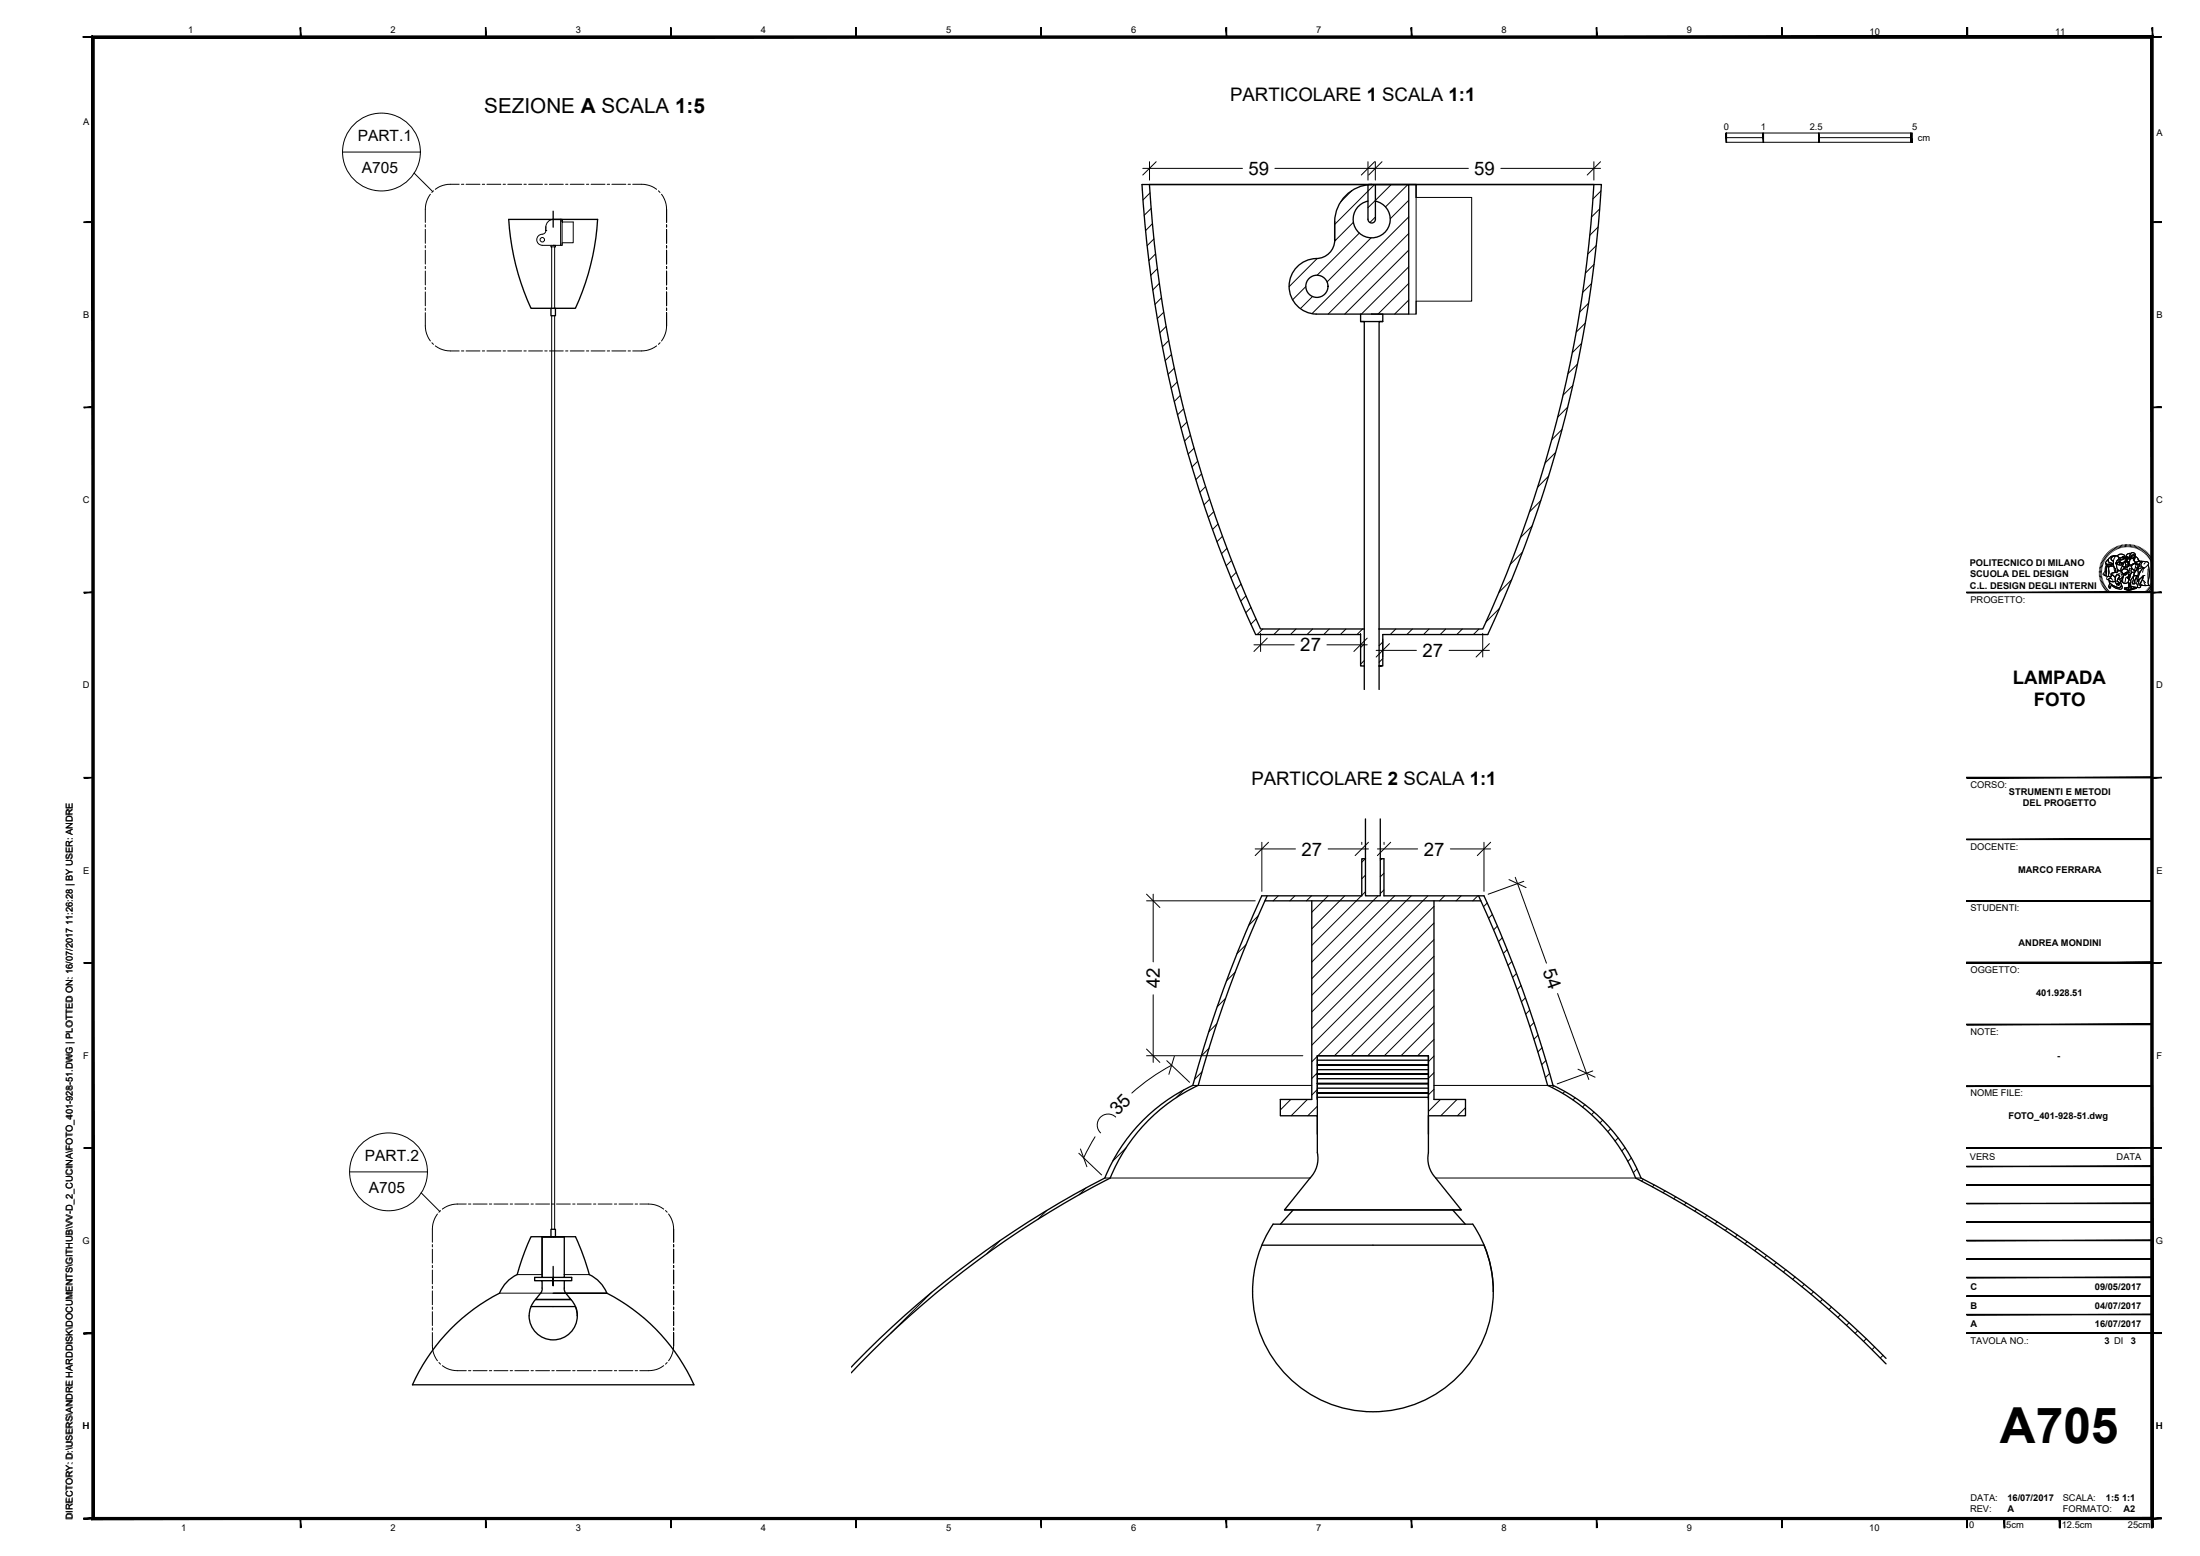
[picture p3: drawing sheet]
<svg xmlns="http://www.w3.org/2000/svg" width="594mm" height="420mm" viewBox="0 0 594 420" stroke-linecap="round" stroke-linejoin="round" font-family="sans-serif">
<!-- layer: Layer1 -->
<g fill="none" stroke="#000" stroke-width=".27">
<path d="M149.4 59.2a2.28 2.28 0 0 0-2 3.1M151.4 59.2v7.1h-2M382.4 49.8v35h-2M382.4 53.3h15v28h-15v3.5M146.4 66.3h3M147.4 62.3h.1M147.4 62.2a1.2 1.2 0 0 1-1.5 1.1 1.49 1.49 0 0 0-.9 1.7 1.49 1.49 0 0 0 1.4 1.2M148.8 66.3v.4h1.2v-.4h-.6M148.8 66.7h.2v16.5M150 66.7h-.2v16.5M151.4 66.3h.4v-7.1v.7h3v5.7h-3v.7M149 85.3v246.6"/>
<path d="M149.8 85.3v246.6M322.1 293.1h32.1M387.2 293.1h32.2M298.3 318.1h55.5M387.7 318.1h55.4M134.9 349.2h29h-14.5M139.7 344.2h6.7M152.4 344.2h6.7"/>
<circle cx="146.4" cy="64.7" r=".6"/>
</g>
<!-- layer: IF-FURN -->
<g fill="none" stroke="#000" stroke-width=".36">
<path d="M137.4 59.2h24a67.4 67.4 0 0 1-6 24h-12a66.8 66.8 0 0 1-6-24zM149.2 59.2h2.6M149.4 57v4.3M369.4 54.3a5 5 0 0 0-3.2 7.7 5 5 0 0 0 8.4 0 5 5 0 0 0-3.2-7.7M370.4 49.8h10v35h-10M370.4 49.8h-60a335.6 335.6 0 0 0 30 120h28M370.4 49.8h60a334.9 334.9 0 0 1-30 120h-28M370.4 49.8h-1v9.4a1.01 1.01 0 0 0 1 1 1.01 1.01 0 0 0 1-1v-9.4M370.4 49.8a10.2 10.2 0 0 0-10 10v5a5 5 0 0 1-5 5 7.5 7.5 0 0 0-7.3 7.5 7.5 7.5 0 0 0 7.3 7.5h15M380.4 49.8h2v3.5M148.8 83.2v2.1h1.2v-2.1M367.4 84.8v2h6v-2h-3"/>
<path d="M367.4 86.8h1v83M373.4 86.8h-1v83M368.4 179.8h-1v-8.5h-28.3a334.8 334.8 0 0 1-30.7-121.5h124a334.8 334.8 0 0 1-30.7 121.5h-28.3v8.5h-1h.5M368.4 169.8v16.4M372.4 169.8v16.4M368.7 231.9h-1v10h-27a335.3 335.3 0 0 0-18.6 51.2M368.7 231.9v10h4v-10h1v10h27a332.4 332.4 0 0 1 18.7 51.2M368.7 221.1v10.8M372.7 221.1v10.8M341.6 243.2h58.3M342.2 241.9a335.3 335.3 0 0 0-18.6 51.2M354.2 243.2v53.7h-8.5v4.4h10v10"/>
<path d="M387.2 243.2v53.7h8.5v4.4h-10v10a7.7 7.7 0 0 0 2 6.8l6.9 8.6h-47.7M399.3 241.9a332.4 332.4 0 0 1 18.6 51.2M322.1 293.1a47.2 47.2 0 0 0-23.8 25 259.1 259.1 0 0 0-68.4 51M323.6 293.1a47.2 47.2 0 0 0-23.8 25 259.4 259.4 0 0 0-69.9 52.6M355.7 290.1h30zM355.7 285.1h30v11.2h-30zM355.7 287.6h30M355.7 295.1h30M355.7 293.8h30M355.7 291.3h30M355.7 288.8h30M355.7 286.3h30"/>
<path d="M385.7 295.1h-30h30M385.7 292.6h-30h30M385.7 290.1h-30h30M385.7 287.6h-30h30M417.9 293.1a47.2 47.2 0 0 1 23.8 25 259.4 259.4 0 0 1 67.6 50.2M419.4 293.1a47.2 47.2 0 0 1 23.7 25 259 259 0 0 1 66.2 48.7M355.7 306.3v-21.2h30v21.2M355.7 311.3a7.6 7.6 0 0 1-1.9 6.8l-6.9 8.6h47.7M146.4 333.9v11h6v-11M148.8 333.9v-2h1.2v2h-3.6v10.3M152.4 333.9h-6h6M155.4 333.9l2.1 5.1 1.6 5.2a9.5 9.5 0 0 1 4.8 5 51.6 51.6 0 0 1 23.5 24.7h-76a51.9 51.9 0 0 1 23.5-24.7 9.4 9.4 0 0 1 4.8-5l1.2-4.2 2.5-6.1h12"/>
<path d="M340.7 336.2h60M343.8 330.6h53.9M343.8 330.5a32.5 32.5 0 0 0 17.4 49.3 32.5 32.5 0 0 0 42-31.1M349.2 326.7l-3.4 3.9M392.3 326.7l3.4 3.9M397.7 330.5a32.5 32.5 0 0 1 5.5 18.2M400.7 336.2a32.5 32.5 0 0 1 2.5 12.5M142.9 355.3a6.5 6.5 0 0 0 6.5 6.5 6.5 6.5 0 0 0 6.5-6.5M143.4 352.8h12l.5 2.5M146.4 344.4v.5h-2v.9h2v2.7l-1.8 2.4h9.6l.8 1.1 .6 1.3 .3 2M146.4 345.8h6M149.4 342v5.2v-2.3"/>
<path d="M152.4 344.9h2v.9h-2v2.7l1.8 2.4h-9.6l-.8 1.1-.6 1.3-.3 2"/>
<circle cx="355.6" cy="77.3" r="3"/>
</g>
<!-- layer: IF-DETL -->
<g fill="none" stroke="#000" stroke-width=".27">
<path d="M310.5 52.1l-1.8 1.9M310.9 56.3l-1.9 1.8M365 51.5l-2.9 3M371.2 49.8l-10.8 10.8M371.4 58.6l-1.5 1.5M375.7 49.8l-6.3 6.3M380.2 49.8l-6.1 6.1M380.4 54.1l-5 5M380.4 58.6l-26.1 26.1M432 56.4l-2.2 2.2M432.3 51.5l-2.2 2.2M311.2 60.4l-1.8 1.9"/>
<path d="M311.6 64.5l-1.8 1.8M312 68.6l-1.8 1.8M312.5 72.6l-1.8 1.7M313.1 76.5l-1.8 1.8M352.6 77.4l-3.6 3.6M355.7 69.8l-7.6 7.6M365.5 60l-5.1 5.1M367.1 62.9l-11.4 11.4M370.2 64.2l-11.8 11.9M380.4 63.1l-21.8 21.7M380.4 67.5l-17.3 17.3M380.4 72.1l-12.8 12.7"/>
<path d="M380.4 76.5l-8.3 8.3M429.8 76.6l-2.4 2.3M430.4 71.4l-2.3 2.3M431 66.3l-2.2 2.3M431.5 61.3l-2.2 2.2M313.6 80.4l-1.7 1.8M314.2 84.3l-1.7 1.7M314.9 88.1l-1.7 1.8M315.6 91.9l-1.7 1.7M316.3 95.7l-1.7 1.7M317.1 99.4l-1.7 1.7M354.4 80.1l-3.3 3.3"/>
<path d="M380.4 81l-3.8 3.8M426 98.3l-2.6 2.6M427.1 92.7l-2.5 2.5M428.1 87.2l-2.5 2.5M429 81.9l-2.4 2.4M317.9 103.1l-1.6 1.7M318.7 106.8l-1.6 1.6M319.6 110.4l-1.6 1.6M320.5 114l-1.6 1.6M321.5 117.5l-1.6 1.6M421.8 116l-2.8 2.8M423.3 109.9l-2.7 2.7"/>
<path d="M424.7 104.1l-2.6 2.6M322.4 121l-1.6 1.6M323.4 124.5l-1.5 1.6M324.5 128l-1.6 1.5M325.5 131.4l-1.5 1.5M326.6 134.8l-1.5 1.5M327.8 138.2l-1.5 1.5M416.1 135.2l-3.1 3M418.2 128.6l-3 2.9M420.1 122.2l-2.9 2.8M328.9 141.5l-1.5 1.5M330.1 144.8l-1.5 1.5"/>
<path d="M331.3 148.1l-1.5 1.4M332.6 151.3l-1.5 1.5M333.8 154.5l-1.4 1.5M335.1 157.7l-1.4 1.5M408.2 156.5l-3.5 3.5M411.1 149.1l-3.3 3.3M413.7 142l-3.1 3.2M336.4 160.9l-1.4 1.4M337.8 164l-1.4 1.5M339.2 167.2l-1.4 1.4M341 169.8l-1.5 1.5M345.5 169.8l-1.5 1.5"/>
<path d="M350 169.8l-1.5 1.5M354.5 169.8l-1.5 1.5M358.9 169.8l-1.4 1.5M363.5 169.8l-1.6 1.5M367.9 169.8l-1.5 1.5M368.4 173.9l-1 1M368.4 178.4l-1 .9M372.4 169.8v.1M373.4 173.4l-1 .9M373.4 177.8l-1 1M376.9 169.8l-1.5 1.5M381.4 169.8l-1.5 1.5"/>
<path d="M385.9 169.8l-1.5 1.5M390.4 169.8l-1.5 1.5M394.9 169.8l-1.5 1.5M399.4 169.8l-1.5 1.5M404.9 164.3l-3.6 3.6M368.7 231.9l-1 .9M368.7 236.3l-1 1M373.1 231.9l-.4 .4M373.7 235.8l-1 1M336.5 255.1l-2.5 2.4M339.7 247.3l-2.5 2.6M345.2 241.9l-1.4 1.3"/>
<path d="M349.7 241.9l-1.4 1.3M354.2 241.9l-1.4 1.3M358.6 241.9l-4.4 4.4M363.1 241.9l-8.9 8.9M367.6 241.9l-13.4 13.4M368.7 240.8l-1 1M372.1 241.9l-17.9 17.9M373.7 240.3l-1 1M376.6 241.9l-22.4 22.4M381.1 241.9l-26.9 26.9M385.6 241.9l-31.4 31.4M387.2 258.2l-26.8 26.9"/>
<path d="M387.2 244.8l-33 32.9M387.2 249.2l-33 33M387.2 253.7l-31.3 31.4M390.1 241.9l-1.4 1.3M394.6 241.9l-1.4 1.3M399.1 241.9l-1.4 1.3M401.6 243.8l-1 1M403 246.9l-1 1M404.3 250.1l-1 1M405.7 253.2l-1.1 1.1M407 256.4l-1 1.1M408.3 259.6l-1.1 1.1"/>
<path d="M328.6 276.5l-2.2 2.1M330.9 269.6l-2.2 2.3M333.5 262.5l-2.3 2.4M387.2 262.7l-22.4 22.4M387.2 271.7l-13.4 13.4M387.2 276.2l-8.9 8.9M387.2 267.2l-17.9 17.9M409.5 262.9l-1 1M410.7 266.1l-1 1.1M411.9 269.4l-1.1 1.1M413.1 272.8l-1.1 1.1M414.2 276.1l-1.1 1.1"/>
<path d="M415.3 279.5l-1.1 1.1M319.7 294.3l-2.1 2.1M324.6 289.4l-2.1 2.1M326.5 283.1l-2.1 2.1M348.6 296.9l-2.9 2.8M353 296.9l-4.3 4.4M355.7 289.7l-1.5 1.5M355.7 294.2l-1.5 1.5M355.7 285.2l-1.5 1.5M355.7 298.7l-2.6 2.6M387.2 280.7l-4.4 4.4M387.2 285.2l-1.5 1.5"/>
<path d="M387.2 289.6l-1.5 1.5M387.2 294.1l-1.5 1.5M389 296.9l-3.3 3.2M393.4 296.9l-4.3 4.4M395.7 299.1l-2.1 2.2M416.4 282.9l-1.1 1.1M417.4 286.4l-1.1 1.1M418.5 289.8l-1.2 1.2M419.6 293.2l-.5 .5M422.6 294.7l-.6 .6M425.3 296.4l-.5 .6M428 298.3l-.7 .6"/>
<path d="M304.1 309.9l-3.6 3.6M430.4 300.3l-.6 .7M432.8 302.5l-.8 .7M434.9 304.8l-.8 .8M437 307.3l-.9 .8M438.8 309.9l-.9 .9M440.5 312.7l-.9 .9M442 315.7l-1 1M443.8 318.4l-.5 .5M446.7 320l-.5 .5M270 335l-3.5 3.5M282.7 326.8l-2.4 2.4"/>
<path d="M293.2 320.8l-1.8 1.8M449.6 321.5l-.5 .6M452.5 323.2l-.5 .5M455.4 324.8l-.6 .6M458.2 326.5l-.6 .5M460.9 328.2l-.5 .5M463.7 329.9l-.6 .6M466.4 331.7l-.5 .6M469.1 333.5l-.5 .6M471.8 335.3l-.6 .6M474.5 337.1l-.6 .6M477.1 339l-.6 .6"/>
<path d="M251.6 348.9l-11.1 11.1M479.7 340.9l-.7 .6M482.2 342.8l-.6 .7M484.7 344.8l-.6 .7M487.2 346.8l-.6 .7M489.7 348.8l-.6 .7M492.1 350.9l-.6 .6M494.6 352.9l-.7 .7M497 355l-.7 .7M499.3 357.2l-.7 .7M501.6 359.3l-.6 .7M229.9 370.6v.1"/>
<path d="M504 361.5l-.8 .7M506.2 363.7l-.7 .7M508.5 366l-.8 .7"/>
</g>
<!-- layer: IF-FURN -->
<circle cx="360.4" cy="64.8" r=".18" fill="#000"/>
<!-- layer: G-ANNO-LOGO -->
<g fill="none" stroke="#000" stroke-width=".27">
<path d="M566.8 154.3h.7M566.8 154.6h.7M566.9 153.9l.7 .1M566.9 153.6l.7 .1M567 153.2l.6 .2M567.1 152.9l.6 .1M567.1 152.5l.7 .2M567.2 152.2l.7 .2M567.4 151.8l.6 .3M567.5 151.5l.6 .3M567.5 155h-.7M567.5 155.3h-.6"/>
<path d="M567.6 155.6l-.7 .1M567.6 155.9l-.6 .2M567.7 151.2l.6 .3M567.7 156.3l-.7 .1M567.8 156.6l-.7 .1M567.8 150.9l.6 .3M567.9 156.9l-.7 .2M568 157.2l-.6 .2M568 150.6l.6 .3M568.1 157.5l-.6 .3M568.2 150.3l.6 .4M568.3 157.8l-.7 .3"/>
<path d="M568.4 158.1l-.6 .3M568.4 150l.6 .4M568.6 158.3l-.6 .4M568.7 149.7l.5 .5M568.7 152.3h.8a.75 .75 0 0 0 1.2-.1v.2a.33 .33 0 0 1 0 .4 .33 .33 0 0 1-.5 .1l-1.4-.2zM568.7 152.3l.1 .4M568.7 158.6l-.5 .4M568.9 149.4l.5 .5M568.9 152.8l-.6 2.3a.22 .22 0 0 0-.1 .3 .22 .22 0 0 0 .4 .1M568.9 158.9l-.5 .4M569 151.3l.4-.3-.1 .6 .2 .2 1.1 .4a.67 .67 0 0 1-1.1 .1 .61 .61 0 0 1-.9-.4zM569.2 152.8l.4 .1-.2 .6v2.1l-.3 .1-.5-.3 .2-.6 .1-1.5z"/>
<path d="M569.2 149.2l.4 .5M569.2 159.1l-.6 .5M569.2 152.8l-.3 .5-.1 1.6-.2 .6 .7 .2M569.3 151l-.5 .6a.42 .42 0 0 0-.2 .5 .42 .42 0 0 0 .5 .3l.4-.1a.72 .72 0 0 0 1.1-.1h.1M569.4 159.4l-.5 .4M569.4 148.9l.4 .6M569.4 156.4l.2 .4 .4 .2 1.2-.1M569.5 150.8l.6-.6 1.3-.1a.98 .98 0 0 0-1.3 1l.6 .3-.1 .9-1.2-.6zM569.6 156.8l.9 .3a.62 .62 0 0 1 1 .4l.1 .4 .2-.2 .2 .4-.1-.6 .3 .4-.1-.4 .4 .1-.8-.6 .3-.8 .4 .2 .5 1.5a.76 .76 0 0 1-1.1 .7l-1.7-.8-.5-.5zM569.6 156.8v.5l.7 .6 2 1M569.6 159.6l-.5 .5M569.6 152.9h.6a.88 .88 0 0 1 1 .7l.1 .9-.5 .2a.45 .45 0 0 0-.6 .1 .45 .45 0 0 0 .1 .6l-.2 .1a.39 .39 0 0 1-.3 .3 .39 .39 0 0 1-.4-.3v-2z"/>
<path d="M569.6 152.9l-.2 .6v2.1M569.7 148.7l.4 .5M569.7 157.4l.8 .7 1.2 .5a.81 .81 0 0 0 1.1-.5l.3 .2a.66 .66 0 0 1-.3 .8 .66 .66 0 0 1-.8-.1l-1.3-.6a.48 .48 0 0 0-.5-.3 .48 .48 0 0 0-.4 .4l.2 .1-.1 .2h-.3a.86 .86 0 0 1 0-1.2zM569.7 157.4l-.1 .3a.76 .76 0 0 0 0 1.1h.3l-.1-.5a.97 .97 0 0 1 1.3 .4l.6 .2a.85 .85 0 0 0 1.4-.1l-.2-.8M569.8 159.8l-.4 .5M569.9 155.9l-.3-.2a.44 .44 0 0 0-.7 .2 .44 .44 0 0 0 .3 .6l.5-.4 .4 .1 .5 .5M570 148.5l.4 .5M570 155.6l.5-.3a1.12 1.12 0 0 1 .6 1.7l-.8 .1a.72 .72 0 0 1-.9-.8l.6-.2zM570.1 154.9l1.2-.4 .3 .1 .2-.4 .5-.1 .7 .3 .4 .7a1.12 1.12 0 0 1-1.4 1.1l.1-.3a.33 .33 0 0 0 .3-.4 .33 .33 0 0 0-.4-.3h-.3l-.5 .7-.7-.6a.29 .29 0 0 1-.4 0 .29 .29 0 0 1 0-.4zM570.3 150.5l.4-.3a.82 .82 0 0 1 1.3 .2 .82 .82 0 0 1-.4 1.2 .91 .91 0 0 0 0 1.2 1 1 0 0 0 .7 1.3l-.5 .1-.2 .4-.3-.2 .1-.4-.7-1.5v-1.1a.54 .54 0 0 1-.6-.3 .54 .54 0 0 1 .2-.6zM570.3 148.3l.3 .6M570.4 155.2l.8 .7"/>
<path d="M570.5 155.3a.6 .6 0 0 0-.5 .8M570.5 148.1l.4 .6M570.7 152.8h-1.5a.58 .58 0 0 0-.6 .2 .58 .58 0 0 0-.1 .6l-.1 .6-.5 .8 .3 .3M570.9 147.9l.3 .6M570.9 153.2l.2 1.4M571.1 150.4l-.4 1.1 .1 1.4 .4 .7 .1 .8 .2 .2h.2l.2-.5h.4l-.1-.1a1 1 0 0 1-.7-1.4 1.23 1.23 0 0 1 .5-1.6 .75 .75 0 0 0-.1-.7 .75 .75 0 0 0-.8-.2l-1 .1-.7 .7-.1 .6 .2 .3 1.1 .4M571.2 147.8l.3 .6M571.3 154.5l-.5 .2a.45 .45 0 0 0-.6 .1 .45 .45 0 0 0 .1 .6M571.4 150.1a.98 .98 0 0 0-1.3 1l.6 .3M571.5 147.6l.3 .6M571.6 151.5l.4-.3 .6-.2-.1 .6-1.2 .5zM571.6 155.2a.5 .5 0 0 1 .6 .1 .5 .5 0 0 1 .1 .5l-.2 .1-.4 1.1 .8 .6-.4-.1 .1 .4-.3-.4 .1 .6-.2-.4-.2 .2-.1-.4a2.04 2.04 0 0 1 .1-2.3z"/>
<path d="M571.6 155.2a.44 .44 0 0 1 .6 .1 .44 .44 0 0 1 0 .6l-.5 1.1 .8 .7-.4-.2 .1 .4-.3-.4 .1 .6-.2-.4-.2 .2-.1-.4a2.04 2.04 0 0 1 .1-2.3zM571.6 152l.8-.3 .3 .2a.33 .33 0 0 0-.4 .2 .33 .33 0 0 0 .2 .4h-.6zM571.6 152l.2 .4 .7 .1M571.8 150.2l.6-.6 .8 .1 .5 .3a.26 .26 0 0 1 .1 .4 .26 .26 0 0 1-.4-.1l-.2-.1-.6 .5-.5-.2M571.8 147.5l.3 .6M571.9 149.9l1.1-.3 .8 .5-.1 .4-.5-.3-.5 .5-.5-.1a.36 .36 0 0 1-.3-.2 .36 .36 0 0 1 0-.4zM572.1 150.5l.6 .2 .6-.5 .3 .3-.2 .5-.4 .2-.4-.2-.6 .2zM572.2 147.4l.2 .6M572.3 154.1l.6 .2 .4 .6 .1 .7-.4 .4M572.4 156.4l.5 1.6-.4 .6h-.6M572.4 152h.8l-.2 .1-.1 .5a.4 .4 0 0 1-.5-.1 .4 .4 0 0 1 0-.5zM572.4 151.7l.3 .2"/>
<path d="M572.5 151.4v.2l-1.1 .5M572.5 154.9l-.8 .2M572.5 147.3l.2 .6M572.6 151.1l-.4 .5M572.7 154.6l.7 .5M572.8 152a.37 .37 0 0 0-.5 .4 .37 .37 0 0 0 .6 .2l.1-.5 .2-.1-.6 .1M572.8 155.1a.7 .7 0 0 1 .2 .9 .7 .7 0 0 1-1 .2M572.9 154l.6-.4h.6l.5 .4a.29 .29 0 0 1 .2 .5 .29 .29 0 0 1-.5 0l-1.1 .5zM572.9 156.9l.8 .7M572.9 154.3v-.3l.6-.4 .9 .2 .2 .3a.24 .24 0 0 1 .2 .3 .24 .24 0 0 1-.3 .2l-1.2 .3M572.9 147.2l.1 .6M573.1 151v.1"/>
<path d="M573.2 150.6l.1 .1M573.2 156.3v.9M573.2 152.9a1.24 1.24 0 0 0-.5 1.3M573.2 147.1l.1 .7M573.2 150.7h.1M573.3 154.9l1.2-.4-.2 .5-.4 .3-.5-.2zM573.3 154.9l.6 .4 .4-.3 .1-.4a.29 .29 0 0 0 .3-.2 .29 .29 0 0 0-.1-.3l-.2-.3-1-.2-.5 .7-.2-.1 .2-1.1 .3-.2 .2 .2h1.1l.5-.4v-.3l.6 .2 .1 1.1a.57 .57 0 0 0-.1 .9l-.3 .6-.5 .3-.1 .4h-.4l.6 .2-.1 .4 .2-.2-.1 .3a.74 .74 0 0 1-.7 .9l-.5 .1-.8-.7 .3-.6 .2-1.1M573.3 155.7l-.3 1-.4 .4M573.6 150.8l.8-.1v-.1l.1 .1a.33 .33 0 0 1-.1 .4 .33 .33 0 0 1-.4-.1zM573.6 150.5l-.2 .5-.4 .2-.4-.2-.6 .2M573.6 147.1l.1 .6M573.6 151.6l.7-.2 .3 .2 .4 .9-.2 .3a.24 .24 0 0 1-.2-.2 .24 .24 0 0 1 .2-.2l-.1-.5-.4-.4a.43 .43 0 0 0-.5 .2 .43 .43 0 0 0 .2 .6v.8h-.6l-.3-.3z"/>
<path d="M573.7 158.8l1.9-.5 1.2 .3-2 .6zM573.7 158.8l1.1 .4v.3l-1.1-.4zM573.9 151.6l.4-.1 .4 .4v.8l-.2 .4h-.5zM573.9 147l.1 .7M574 150.6a.39 .39 0 0 1 .5-.3 .39 .39 0 0 1 .2 .6h-.1M574 155.1h.1M574 150.4a.42 .42 0 0 1 .6 0 .42 .42 0 0 1 .1 .5l-.3-.3v.1l-.4-.1zM574 156l-.3 1.6 1-.2M574.1 154.7l.1 .1M574.1 155h.1M574.1 154.8h.1M574.2 151.8h.1"/>
<path d="M574.3 151.8l-.2 .1M574.3 147v.7M574.4 150.7l-.3-.1-.5 .2 .6 .3 .4-.1-.2-.4v.2M574.4 155.8l.3 .1 .2-.6 .4-.1-.5 1.3 .1-.4h-.3zM574.4 153.1v.7M574.5 154.6l-.2 .4-.4 .3-.5-.3M574.5 151.6l.2 .3-.1 .1M574.6 151.8l-.3-.3a.46 .46 0 0 0-.5 .3 .46 .46 0 0 0 .2 .5 .46 .46 0 0 1 0 .7 .46 .46 0 0 1-.7 0 .46 .46 0 0 1 .1-.6l.4-.9 .5-.1 .5 .5 .2 .8-.3 .1-.1-.3M574.6 147v.7M574.7 152.1l-.2 .1M574.7 152a.41 .41 0 0 1-.1 .5 .41 .41 0 0 1-.5 0l-.1-.1M574.7 152.8l-.2 .2-.5 .1"/>
<path d="M574.8 159.2l2-.6v.3l-2 .6zM574.8 159.2v.3M574.8 150.8l.2-.1 .1 .4-.2 .9M574.9 155.4h.1M574.9 156l-.1 .5 .2-.2M574.9 150.4l.1 .4M575 152.4l-.2-.5 .3-.7-.4-.7a.51 .51 0 0 1-.5-.6 .51 .51 0 0 1 .7-.4 .26 .26 0 0 1 .4 0 .26 .26 0 0 1-.1 .4v1.1l.2-.1v-.4a.41 .41 0 0 0 .3 .3 .41 .41 0 0 0 .5-.1l-.1 .6 .1 .1 .1-.2 .4 .7-1.1 .7M575 147v.7M575 155.7l-.1 .3-.1-.3M575.1 153.4l-.2 1.3M575.1 152.6l.4 .2M575.1 157.4h.2l.1 1-.2-.5-.4 .7z"/>
<path d="M575.2 154.6l-.4 .3v.5M575.3 155.2l-.4 .1-.2 .6h-.4l.5 .2M575.3 153.5l-.4 .8M575.4 147l-.1 .7M575.4 149.5h-.6a.57 .57 0 0 0-.5 .7M575.5 150.5l.2 .3 .5-.1M575.5 149.3h.7l.4 .4v.8l-.4 .9v-.7l.2-.5-.2-.5-.6 .2-.2 1-.2 .1-.1-.9zM575.5 149.3l.6-.1 .5 .5v.8l-.4 .9v-.7l.2-.5-.2-.5-.6 .2-.2 1-.2 .1-.1-.9zM575.6 152.6l.9-.5 .6 .2a.46 .46 0 0 1 .5 .2 .46 .46 0 0 1 0 .6l-.8 .9-.5 .1-.7-.8zM575.6 154.6l.9-.1-.4 1-.7 1.2v.6l-.3 .1-.2 .6-.2-.9zM575.6 150.2l.2 .1M575.6 154.6l-.9 2.5 .2 .9-.1 .9 .4-1 .3 .9-.2-1.4-.4 .6"/>
<path d="M575.6 149.9l.6-.2 .2 .5-.2 .5a.46 .46 0 0 1-.7-.1 .46 .46 0 0 1 .1-.7zM575.7 150.7h.1M575.7 153.6v.1a.57 .57 0 0 0-.1 .9l1-.2 .4-.6M575.7 147.1l-.1 .7M575.7 150.3h.1M575.8 150.6h.1M576.1 147.2l-.2 .6M576.1 150.4l.2 .1M576.1 155.5l.8-.1-.5 1.8a.29 .29 0 0 1 .1 .4 .29 .29 0 0 1-.4 .1l-.3-.3zM576.1 150.4v.1M576.3 151.2l.4 .7M576.4 153.7h.1"/>
<path d="M576.4 152.1l1-.5h.9l-.7 .9zM576.4 147.2l-.2 .7M576.5 154.5l-.4 1-.7 1.2-.1 .8M576.5 153.6l-.3 .1M576.6 150.2l.5 .4 .7 .9a1.08 1.08 0 0 1-1.4 .1zM576.6 150.2l.6 .5 .3 .5M576.6 153.9l-.1 .1M576.7 147.3l-.1 .7M576.8 158.6v.3l-2 .6-1.1-.4v-.3l1.1 .4 2-.6-1.2-.2-1.9 .4M576.9 155.4l-.5 1.7a.3 .3 0 0 1 .2 .5 .3 .3 0 0 1-.5 .1l-.3-.1 .3-2M577.1 153.6a.21 .21 0 0 1 .4 0 .21 .21 0 0 1-.1 .3v1a.45 .45 0 0 1-.1 .5 .45 .45 0 0 1-.6 0l-.6 .1 .4-1.1zM577.1 147.4l-.2 .7"/>
<path d="M577.2 153.3l-.1 .4M577.2 152.3l.3 .1 .2 .3M577.2 151.1l.5 .4M577.3 155.4l-1.2 .1M577.3 156.8l-.1 .2 .3 .2M577.4 153.6v1.6l-.6 1.5 .2 1 .2 .3M577.4 147.6l-.2 .6M577.6 156.5l1.1-1-.1 .7-.8 1.5 .3 .7-.5 .3a.36 .36 0 0 1-.5-.2 .36 .36 0 0 1 .2-.5zM577.6 152.5l.1-.2a1.03 1.03 0 0 1 1.6-.6h.3a.54 .54 0 0 1 .6 .3 .54 .54 0 0 1-.3 .7l-.4 .3a1.09 1.09 0 0 1-1.8-.3M577.7 152.7l-.9 1.3-.5 .1-.6-.6-.1-.5 .4-.6 .5-.1a.31 .31 0 0 1 .3 .2 .31 .31 0 0 1-.2 .4v.5l.5-.2 .2-.3-.1-.6-.9-.2-.7 .5v.5M577.7 154.3v.6M577.7 147.7l-.2 .6"/>
<path d="M578.1 147.9l-.4 .6M578.1 153.5l-.8 .1M578.2 157.7l.6 .4M578.4 148.1l-.4 .5M578.4 151.6h-1l-1 .5M578.5 156.5l.9 .9M578.6 151.6l.8 .2a.52 .52 0 0 1 .6 .1 .52 .52 0 0 1 0 .6l.4 1.5-.1 1.8a2.06 2.06 0 0 0 0 2.3h-2a.29 .29 0 0 1-.4-.1 .29 .29 0 0 1 0-.4l.7-1.4 .1-.7-1.5 1.4 .1-.4a5.1 5.1 0 0 1 1.4-3l.4-.1a.91 .91 0 0 1-1-.7 .91 .91 0 0 1 .5-1.1zM578.6 153.5a6.6 6.6 0 0 0-1.4 3.4l1.5-1.4 .5-.1M578.7 151.6a.92 .92 0 0 0-.6 1 .92 .92 0 0 0 1 .8M578.7 148.3l-.4 .5M578.7 155.5l-.1 .9-.8 1.3 .3 .8-.5 .2a.36 .36 0 0 1-.5-.2 .36 .36 0 0 1 .2-.5l.3-1.5M578.8 153.5l-.2 1"/>
<path d="M579 157a1.03 1.03 0 0 0 .6 1.1M579 148.4l-.4 .6M579.1 160l.4 .5M579.2 152l-.2 .3M579.3 148.7l-.5 .5M579.3 159.7l.5 .5M579.5 159.5l.5 .5M579.5 148.9l-.4 .5M579.8 159.3l.5 .4M579.8 149.1l-.5 .5M579.9 159l.6 .4M580 153.6l.1 3.4"/>
<path d="M580.1 149.4l-.5 .4M580.1 152.5l.3 2.1-.2 1.9a1.42 1.42 0 0 0 .1 1.6h-2.4M580.2 158.8l.5 .4M580.3 149.6l-.5 .5M580.3 158.5l.6 .4M580.5 149.9l-.5 .4M580.5 158.2l.6 .4M580.7 157.9l.6 .4M580.7 150.2l-.5 .4M580.8 157.6l.6 .3M580.9 150.5l-.5 .4M580.9 157.4l.7 .2"/>
<path d="M581.1 157l.6 .3M581.1 150.8l-.6 .4M581.2 156.7l.6 .2M581.3 156.4l.6 .2M581.3 151.1l-.6 .3M581.3 156.1l.7 .2M581.4 155.8l.7 .1M581.4 151.4l-.6 .3M581.4 155.5h.7M581.5 155.1l.6 .1M581.5 154.9h.7M581.6 151.8l-.6 .2"/>
<path d="M581.7 152.1l-.6 .2M581.8 152.4l-.6 .2M581.9 152.8l-.6 .2M582 153.1l-.7 .2M582.1 153.5l-.7 .1M582.1 153.8l-.7 .1M582.1 154.2h-.6M582.2 154.5l-.7 .1M570.1 160l-.5 .6M570.3 160.3l-.4 .5M570.6 160.4l-.4 .6M570.9 160.6l-.4 .6"/>
<path d="M571.1 160.8l-.3 .6M571.4 160.9l-.3 .6M571.7 161.1l-.2 .6M572 161.2l-.2 .6M572.3 161.3l-.2 .6M572.6 161.4l-.1 .7M573 161.5l-.2 .6M573.3 161.5l-.1 .7M573.6 161.6l-.1 .7M573.9 161.6v.7M574.3 161.6l-.1 .7M574.6 161.6v.7"/>
<path d="M574.9 161.6l.1 .7M575.2 161.6l.1 .7M575.5 161.6l.1 .6M575.9 161.5l.1 .7M576.2 161.4l.1 .7M576.5 161.4l.2 .6M576.8 161.2l.2 .7M577.1 161.1l.3 .7M577.4 161l.3 .6M577.7 160.9l.3 .6M578 160.7l.3 .6M578.3 160.5l.3 .6"/>
<path d="M578.5 160.4l.4 .5M578.8 160.2l.4 .5"/>
</g>
<!-- layer: G-ANNO-TTLB -->
<g fill="#fff" stroke="#fff" stroke-width=".27">
<path d="M556.1 160l30.7 4.3-5.7-4.3zM556.1 160l30.7 4.3h-30.7z"/>
<path d="M581.1 145.4h5.7l-5.7 14.6zM586.8 145.4l-5.7 14.6 5.7 4.3z"/>
</g>
<path d="M556.1 160h25v-14.6h5.7v18.9h-30.7z" fill="none" stroke="#fff" stroke-width=".27"/>
<g fill="#000" stroke="#000" stroke-width=".27">
<path d="M22.4 10.1h2.5v-.2zM22.4 9.9h2.5l-2.5 .2z"/>
<path d="M24.8 9.8l.5 400v-399.5zM24.8 9.8l.5 400-.5 .5zM25.3 409.8l-.5 .5 556-.5zM24.8 410.3l556-.5 .5 .5zM580.8 10.3v399.5l.5 .5zM580.8 10.3l.5-.5v400.5zM25.3 10.3h555.5l.5-.5zM24.8 9.8h556.5l-556 .5z"/>
<path d="M24.9 9.7l.5 400v-399.5zM24.9 9.7l.5 400-.5 .5zM24.9 410.2l556-.5h-555.5zM24.9 410.2l556-.5 .5 .5zM580.9 10.2v399.5l.5 .5zM580.9 10.2l.5-.5v400.5zM25.4 10.2h555.5l.5-.5zM24.9 9.7h556.5l-556 .5z"/>
<path d="M81.1 7.5l.2 2.5v-2.5zM81.1 7.5l.2 2.5h-.2z"/>
<path d="M131.1 7.5l.2 2.5v-2.5zM131.1 7.5l.2 2.5h-.2z"/>
<path d="M181.1 7.5l.2 2.5v-2.5zM181.1 7.5l.2 2.5h-.2z"/>
<path d="M231.1 7.5l.1 2.5v-2.5zM231.1 7.5l.1 2.5h-.1z"/>
<path d="M281.1 7.5l.1 2.5v-2.5zM281.1 7.5l.1 2.5h-.1z"/>
<path d="M331.1 7.5l.2 2.5v-2.5zM331.1 7.5l.2 2.5h-.2z"/>
<path d="M381.1 7.5l.2 2.5v-2.5zM381.1 7.5l.2 2.5h-.2z"/>
<path d="M431.1 7.5l.1 2.5v-2.5zM431.1 7.5l.1 2.5h-.1z"/>
<path d="M481.1 7.5l.1 2.5v-2.5zM481.1 7.5l.1 2.5h-.1z"/>
<path d="M481.1 7.5l.1 2.5v-2.5zM481.1 7.5l.1 2.5h-.1z"/>
<path d="M531.1 7.5l.1 2.5v-2.5zM531.1 7.5l.1 2.5h-.1z"/>
<path d="M531.2 7.5l.1 2.5v-2.5zM531.2 7.5l.1 2.5h-.1z"/>
<path d="M531.2 7.5l.1 2.5v-2.5zM531.2 7.5l.1 2.5h-.1z"/>
<path d="M581.2 7.5l.1 2.5v-2.5zM581.2 7.5l.1 2.5h-.1z"/>
<path d="M581.2 10.1h2.4v-.2zM581.2 9.9h2.4l-2.4 .2z"/>
<path d="M466.1 35.9v2.5h.1zM466.1 35.9h.1v2.5z"/>
<path d="M476.1 35.9l.1 2.5v-2.5zM476.1 35.9l.1 2.5h-.1z"/>
<path d="M491.1 35.9l.1 2.5v-2.5zM491.1 35.9l.1 2.5h-.1z"/>
<path d="M515.9 35.9l.5 2.5v-2.5zM515.9 35.9l.5 2.5h-.5z"/>
<path d="M22.7 60.1h2.5v-.2zM22.7 59.9h2.5l-2.5 .2z"/>
<path d="M581.2 60.1h2.4v-.2zM581.2 59.9h2.4l-2.4 .2z"/>
<path d="M22.7 110.1h2.5v-.2zM22.7 109.9h2.5l-2.5 .2z"/>
<path d="M581.2 110.1h2.4v-.2zM581.2 109.9h2.4l-2.4 .2z"/>
<path d="M22.7 160.1h2.5v-.2zM22.7 159.9h2.5l-2.5 .2z"/>
<path d="M531.1 160h50v-.1zM531.1 159.9h50l-50 .1z"/>
<path d="M581.2 160.1h2.4v-.2zM581.2 159.9h2.4l-2.4 .2z"/>
<path d="M22.7 210.1h2.5v-.2zM22.7 209.9h2.5l-2.5 .2z"/>
<path d="M531.1 210.1h50v-.2zM531.1 209.9h50l-50 .2z"/>
<path d="M581.2 210.1h2.4v-.2zM581.2 209.9h2.4l-2.4 .2z"/>
<path d="M531.1 226.7h50v-.2zM531.1 226.5h50l-50 .2z"/>
<path d="M531.1 243.2v.2l50-.2zM531.1 243.4l50-.2v.2z"/>
<path d="M531.1 259.9v.2l50-.2zM531.1 260.1l50-.2v.2z"/>
<path d="M531.1 259.9v.2l50-.2zM531.1 260.1l50-.2v.2z"/>
<path d="M531.1 259.9v.2l50-.2zM531.1 260.1l50-.2v.2z"/>
<path d="M531.1 259.9v.2l50-.2zM531.1 260.1l50-.2v.2z"/>
<path d="M531.1 243.4h50v-.2zM531.1 243.2h50l-50 .2z"/>
<path d="M22.7 260.1h2.5v-.2zM22.7 259.9h2.5l-2.5 .2z"/>
<path d="M531.1 276.5v.2l50-.2zM531.1 276.7l50-.2v.2z"/>
<path d="M581.2 260.1h2.4v-.2zM581.2 259.9h2.4l-2.4 .2z"/>
<path d="M531.1 293.2v.2l50-.2zM531.1 293.4l50-.2v.2z"/>
<path d="M531.1 293.2v.2l50-.2zM531.1 293.4l50-.2v.2z"/>
<path d="M22.7 310.1h2.5v-.2zM22.7 309.9h2.5l-2.5 .2z"/>
<path d="M531.1 319.9h50zM531.1 320l50-.1z"/>
<path d="M531.1 314.9h50zM531.1 315l50-.1z"/>
<path d="M531.1 309.9v.1l50-.1zM531.1 310l50-.1v.1z"/>
<path d="M581.2 310.1h2.4v-.2zM581.2 309.9h2.4l-2.4 .2z"/>
<path d="M531.1 339.9h50zM531.1 340l50-.1z"/>
<path d="M531.1 334.9h50zM531.1 335l50-.1z"/>
<path d="M531.1 329.9h50zM531.1 330l50-.1z"/>
<path d="M531.1 324.9h50zM531.1 325l50-.1z"/>
<path d="M531.1 359.9v.1l50-.1zM531.1 360l50-.1v.1z"/>
<path d="M531.1 359.9v.1l50-.1zM531.1 360l50-.1v.1z"/>
<path d="M531.1 354.9h50zM531.1 355l50-.1z"/>
<path d="M531.1 349.9h50zM531.1 350l50-.1z"/>
<path d="M531.1 344.9h50zM531.1 345l50-.1z"/>
<path d="M22.6 360.2h2.5v-.2zM22.6 360h2.5l-2.5 .2z"/>
<path d="M22.7 360.1h2.5v-.2zM22.7 359.9h2.5l-2.5 .2z"/>
<path d="M581.1 360h2.5v-.1zM581.1 359.9h2.5l-2.5 .1z"/>
<path d="M581.1 360h2.5v-.1zM581.1 359.9h2.5l-2.5 .1z"/>
<path d="M581.2 360.1h2.4v-.2zM581.2 359.9h2.4l-2.4 .2z"/>
<path d="M22.6 410.2h2.5v-.2zM22.6 410h2.5l-2.5 .2z"/>
<path d="M22.7 410.1h2.5v-.2zM22.7 409.9h2.5l-2.5 .2z"/>
<path d="M81.1 410l.2 2.5v-2.5zM81.1 410l.2 2.5h-.2z"/>
<path d="M131.1 410l.2 2.5v-2.5zM131.1 410l.2 2.5h-.2z"/>
<path d="M181.1 410l.2 2.5v-2.5zM181.1 410l.2 2.5h-.2z"/>
<path d="M231.1 410l.1 2.5v-2.5zM231.1 410l.1 2.5h-.1z"/>
<path d="M281.1 410l.1 2.5v-2.5zM281.1 410l.1 2.5h-.1z"/>
<path d="M331.1 410l.2 2.5v-2.5zM331.1 410l.2 2.5h-.2z"/>
<path d="M381.1 410l.2 2.5v-2.5zM381.1 410l.2 2.5h-.2z"/>
<path d="M431.1 410l.1 2.5v-2.5zM431.1 410l.1 2.5h-.1z"/>
<path d="M481.1 410l.1 2.5v-2.5zM481.1 410l.1 2.5h-.1z"/>
<path d="M531.1 410l.1 2.5v-2.5zM531.1 410l.1 2.5h-.1z"/>
<path d="M541.1 409.8l.2 2.5v-2.5zM541.1 409.8l.2 2.5h-.2z"/>
<path d="M541.1 410.1l.2 2.5v-2.5zM541.1 410.1l.2 2.5h-.2z"/>
<path d="M556 409.9l.2 2.5v-2.5zM556 409.9l.2 2.5h-.2z"/>
<path d="M556.2 409.8l.1 2.5v-2.5zM556.2 409.8l.1 2.5h-.1z"/>
<path d="M556.2 409.8l.1 2.5v-2.5zM556.2 409.8l.1 2.5h-.1z"/>
<path d="M556.2 410.1l.1 2.5v-2.5zM556.2 410.1l.1 2.5h-.1z"/>
<path d="M581 410.1l.2 2.5v-2.5zM581 410.1l.2 2.5h-.2z"/>
<path d="M581.1 410l.1 2.5v-2.5zM581.1 410l.1 2.5h-.1z"/>
<path d="M580.9 409.9l.5 2.5v-2.5zM580.9 409.9l.5 2.5h-.5z"/>
<path d="M581 409.8l.5 2.5v-2.5zM581 409.8l.5 2.5h-.5z"/>
<path d="M581.1 410.2h2.5v-.2zM581.1 410h2.5l-2.5 .2z"/>
<path d="M581.2 410.1h2.4v-.2zM581.2 409.9h2.4l-2.4 .2z"/>
</g>
<!-- layer: IF-ANNO SYMB -->
<g fill="none" stroke="#000" stroke-width=".27">
<path d="M92.5 41.1h21M111.8 46.7l5 5M116.2 52.5l-.8 1.3-.4 1.3-.1 5M117.1 51.5l-.5 .5M124 49.8a9.2 9.2 0 0 0-5.8 .9l-.7 .4M124.6 49.8h.6M125.9 49.8h3.7M130.2 49.8h.7M131.5 49.8h3.7M135.9 49.8h.6M137.1 49.8h3.8M141.5 49.8h.6"/>
<path d="M142.7 49.8h3.8M147.1 49.8h.6M148.4 49.8h3.7M152.7 49.8h.7M154 49.8h3.7M158.4 49.8h.6M159.6 49.8h3.8M164 49.8h.6M165.2 49.8h3.8M169.6 49.8h.6M170.9 49.8a9.2 9.2 0 0 1 5.7 .9l.7 .4M177.8 51.5l.4 .5"/>
<path d="M178.6 52.5l.8 1.3 .5 1.3 .1 5M114.9 60.7v.6M114.9 61.9v3.8M114.9 66.3v.7M114.9 67.6v3.7M114.9 71.9v.7M114.9 73.2v3.7M114.9 77.6v.6M114.9 78.8v3.8M180 60.7v.6M180 61.9v3.8M180 66.3v.7"/>
<path d="M180 67.6v3.7M180 71.9v.7M180 73.2v3.7M180 77.6v.6M180 78.8v3.8M114.9 84.4l.1 5 .4 1.3 .8 1.4M114.9 83.2v.6M116.6 92.6l.5 .4M117.5 93.4l2 1a11.4 11.4 0 0 0 4.5 .4M124.6 94.8h.6M125.9 94.8h3.7M130.2 94.8h.7"/>
<path d="M131.5 94.8h3.7M135.9 94.8h.6M137.1 94.8h3.8M141.5 94.8h.6M142.7 94.8h3.8M147.1 94.8h.6M148.4 94.8h3.7M152.7 94.8h.7M154 94.8h3.7M158.4 94.8h.6M159.6 94.8h3.8M164 94.8h.6"/>
<path d="M165.2 94.8h3.8M169.6 94.8h.6M177.3 93.4l-2 1a11.4 11.4 0 0 1-4.4 .4M178.2 92.5l-.4 .5M180 88l-.3 2.1-1.1 2M180 84.4v3.6v-3.6M180 83.2v.6M309.6 243.2h29.4M309.6 241.4l3.6 3.6M311.4 241.4v18.3M311.4 268.6v18.3M309.6 285.1h42.2"/>
<path d="M309.6 283.3l3.6 3.6M94.4 316.4h21M113.7 322.1l5 5M116.8 336.1v.6M116.8 337.3v3.8M118.1 327.8l-.8 1.3-.4 1.4-.1 4.9M119 326.9l-.5 .4M125.9 325.1a9 9 0 0 0-5.8 .9l-.7 .5M126.5 325.1h.6M127.8 325.1h3.7M132.1 325.1h.7M133.4 325.1h3.7"/>
<path d="M137.8 325.1h.6M139 325.1h3.8M143.4 325.1h.6M144.7 325.1h3.7M149 325.1h.6M150.3 325.1h3.7M154.6 325.1h.7M155.9 325.1h3.7M160.3 325.1h.6M161.5 325.1h3.8M165.9 325.1h.6M167.2 325.1h3.7"/>
<path d="M171.5 325.1h.6M172.8 325.1a9 9 0 0 1 5.7 .9l.7 .5M179.7 326.9l.4 .4M180.5 327.8l.8 1.3 .5 1.4 .1 4.9M181.9 336.1v.6M181.9 337.3v3.8M116.8 359.8l.1 5 .4 1.3 .8 1.3M116.8 341.7v.6M116.8 342.9v3.8M116.8 347.3v.6M116.8 348.6v3.7M116.8 352.9v.7"/>
<path d="M116.8 354.2v3.7M116.8 358.6v.6M181.9 359.8v3.6v-3.6M181.9 341.7v.6M181.9 342.9v3.8M181.9 347.3v.6M181.9 348.6v3.7M181.9 352.9v.7M181.9 354.2v3.7M181.9 358.6v.6M118.5 367.9l.5 .5M119.4 368.8l2 1a12.3 12.3 0 0 0 4.5 .3"/>
<path d="M126.5 370.1h.6M127.8 370.1h3.7M132.1 370.1h.7M133.4 370.1h3.7M137.8 370.1h.6M139 370.1h3.8M143.4 370.1h.6M144.7 370.1h3.7M149 370.1h.6M150.3 370.1h3.7M154.6 370.1h.7M155.9 370.1h3.7"/>
<path d="M160.3 370.1h.6M161.5 370.1h3.8M165.9 370.1h.6M167.2 370.1h3.7M171.5 370.1h.6M179.2 368.8l-2 1a12.5 12.5 0 0 1-4.4 .3M180.1 367.9l-.4 .5M181.9 363.4l-.3 2.1-1.1 1.9"/>
<circle cx="103" cy="41.1" r="10.5"/>
<circle cx="104.9" cy="316.4" r="10.5"/>
</g>
<!-- layer: A-ANNO SYMB -->
<g fill="none" stroke="#000" stroke-width=".27">
<path d="M308.6 45.5h26.9M310.4 43.7v4.9M312.2 43.7l-3.6 3.6M344.3 45.5h52.2M369.4 43.7v4.9M371.2 43.7l-3.6 3.6M371.4 43.7v4.9M373.2 43.7l-3.6 3.6M405.3 45.5h26.9M430.4 43.7v4.9M432.2 43.7l-3.6 3.6M338.6 174.1h10.9"/>
<path d="M340.4 171v4.9M342.2 172.3l-3.6 3.6M358.3 174.1h10.9M367.4 171v4.9M369.2 172.3l-3.6 3.6M371.6 175.6h10.9M373.4 172.5v4.9M375.2 173.8l-3.6 3.6M391.3 175.6h10.9M400.4 171v6.4M402.2 173.8l-3.6 3.6M338.9 229.2h10.9"/>
<path d="M340.7 227.4v13.3M342.5 227.4l-3.6 3.6M358.6 229.2h10.9M367.7 227.4v.6M369.5 227.4l-3.6 3.6M371.9 229.2h10.9M373.7 227.4v.6M375.5 227.4l-3.6 3.6M391.6 229.2h10.9M400.7 227.4v13.3M402.5 227.4l-3.6 3.6M407.5 237.5l4.6 2.2"/>
<path d="M409.2 236.9l8.4 23.2M411.5 238l-9.7 3.5M420.6 268.3l8.4 23.2M315.1 286.4l6.1 5.8M316.4 287.6a54.6 54.6 0 0 0-10.8 7.6M317.1 285.2l-1.5 4.9M426.1 288.7l4.6 2.2M430.1 289.2l-9.6 3.5M291.3 311.4l6.2 5.9M291.8 310.3l1.7 4.7M295.7 307l-3.1 5.6M301.3 301.6a2.95 2.95 0 0 0-4.2 .1 2.95 2.95 0 0 0 .1 4.2"/>
</g>
<g fill="#fff" stroke="#fff" stroke-width=".27">
<path d="M398 43.3v4.4l5.8-4.4zM398 47.7l5.8-4.4v4.4z"/>
<path d="M337 43.3v4.4l5.8-4.4zM337 47.7l5.8-4.4v4.4z"/>
<path d="M350.9 171.9v4.4l6-4.4zM350.9 176.3l6-4.4v4.4z"/>
<path d="M383.9 173.4v4.4l6-4.4zM383.9 177.8l6-4.4v4.4z"/>
<path d="M416 262.2l6.2 4-2-5.5zM416 262.2l6.2 4-4.2 1.5z"/>
<path d="M351.3 227.1v4.3l5.9-4.3zM351.3 231.4l5.9-4.3v4.3z"/>
<path d="M384.3 227.1v4.3l5.9-4.3zM384.3 231.4l5.9-4.3v4.3z"/>
<path d="M302.9 294.6l-8.6 9.1 3.2 3zM302.9 294.6l3.2 3-8.6 9.1z"/>
</g>
<!-- layer: IF-ANNO SYMB -->
<path d="M309.2 261.2v6h4.4zM309.2 261.2h4.4v6z" fill="#fff" stroke="#fff" stroke-width=".27"/>
<!-- layer: A-ANNO-SYMB -->
<path d="M466.2 35.9h49.9v2.5h-49.9zM466.2 37.2h9.9M491.2 37.2h24.9" fill="none" stroke="#000" stroke-width=".27"/>
<text font-size="13.4" x="540" y="389.8">A705</text>
<text font-size="5.6" x="130.8" y="30.4">SEZIONE A SCALA 1:5</text>
<g font-size="5">
<text x="332.2" y="27.4">PARTICOLARE 1 SCALA 1:1</text>
<text x="337.1" y="47.2">59</text>
<text x="398.1" y="47.2">59</text>
<text x="351.1" y="175.9">27</text>
<text x="384.1" y="177.4">27</text>
<text x="543.6" y="184.6">LAMPADA</text>
<text x="549.2" y="190.7">FOTO</text>
<text x="337.9" y="211.9">PARTICOLARE 2 SCALA 1:1</text>
<text x="351.5" y="231">27</text>
<text x="384.5" y="231">27</text>
<text x="416.5" y="262.2" transform="rotate(70 416.5 262.2)">54</text>
<text x="313.2" y="266.9" transform="rotate(-90 313.2 266.9)">42</text>
<text x="301.8" y="301.5" transform="rotate(-47 301.8 301.5)">35</text>
</g>
<g font-size="4.2">
<text x="96.6" y="38.1">PART.1</text>
<text x="97.7" y="46.8">A705</text>
<text x="98.5" y="313.4">PART.2</text>
<text x="99.6" y="322.2">A705</text>
</g>
<g font-size="2.5">
<text x="50.8" y="8.8">1</text>
<text x="105.5" y="8.8">2</text>
<text x="155.5" y="8.8">3</text>
<text x="205.5" y="8.8">4</text>
<text x="255.5" y="8.8">5</text>
<text x="305.5" y="8.8">6</text>
<text x="355.5" y="8.8">7</text>
<text x="405.5" y="8.8">8</text>
<text x="455.5" y="8.8">9</text>
<text x="504.8" y="9.4">10</text>
<text x="554.9" y="9.4">11</text>
<text x="22.4" y="33.7">A</text>
<text x="465.5" y="35.2">0</text>
<text x="475.5" y="35.2">1</text>
<text x="488.7" y="35.2">2.5</text>
<text x="516.4" y="35.2">5</text>
<text x="517.9" y="38">cm</text>
<text x="582.3" y="36.9">A</text>
<text x="22.4" y="85.9">B</text>
<text x="582.3" y="85.9">B</text>
<text x="22.4" y="135.9">C</text>
<text x="582.2" y="135.9">C</text>
<text x="531.9" y="152.9">POLITECNICO DI MILANO</text>
<text x="532" y="155.9">SCUOLA DEL DESIGN</text>
<text x="532" y="158.9">C.L. DESIGN DEGLI INTERNI</text>
<text x="532.1" y="162.8">PROGETTO:</text>
<text x="22.4" y="185.9">D</text>
<text x="582.2" y="185.9">D</text>
<text x="532.1" y="212.7">CORSO:</text>
<text x="542.5" y="214.7">STRUMENTI E METODI</text>
<text x="546.2" y="217.7">DEL PROGETTO</text>
<text x="532.1" y="229.4">DOCENTE:</text>
<text x="22.4" y="235.9">E</text>
<text x="545" y="235.9">MARCO FERRARA</text>
<text x="582.3" y="235.9">E</text>
<text x="532.1" y="246.1">STUDENTI:</text>
<text x="545.1" y="255.5">ANDREA MONDINI</text>
<text x="532.1" y="262.7">OGGETTO:</text>
<text x="549.8" y="268.9">401.928.51</text>
<text x="532.1" y="279.4">NOTE:</text>
<text x="22.5" y="285.9">F</text>
<text x="555.5" y="285.9">-</text>
<text x="582.4" y="285.9">F</text>
<text x="532.1" y="296.1">NOME FILE:</text>
<text x="542.3" y="302">FOTO_401-928-51.dwg</text>
<text x="531.9" y="313.4">VERS</text>
<text x="571.6" y="313.4">DATA</text>
<text x="22.3" y="335.9">G</text>
<text x="582.2" y="335.9">G</text>
<text x="532.1" y="353.4">B</text>
<text x="532.1" y="348.4">C</text>
<text x="565.7" y="353.4">04/07/2017</text>
<text x="565.7" y="348.4">09/05/2017</text>
<text x="532.1" y="358.4">A</text>
<text x="565.7" y="358.4">16/07/2017</text>
<text x="532.1" y="362.9">TAVOLA NO.:</text>
<text x="568.3" y="362.9">3 DI</text>
<text x="575.4" y="362.9">3</text>
<text x="22.2" y="386">H</text>
<text x="582.1" y="386">H</text>
<text x="532.1" y="405.4">DATA:</text>
<text x="542.1" y="405.3">16/07/2017</text>
<text x="557" y="405.4">SCALA:</text>
<text x="568.7" y="405.3">1:5 1:1</text>
<text x="19.6" y="410.3" transform="rotate(-90 19.6 410.3)">DIRECTORY: D:\USERS\ANDRE HARDDISK\DOCUMENTS\GITHUB\VV-D_2_CUCINA\FOTO_401-928-51.DWG | PLOTTED ON: 16/07/2017 11:26:28 | BY USER: ANDRE</text>
<text x="49" y="413.4">1</text>
<text x="105.5" y="413.4">2</text>
<text x="155.5" y="413.4">3</text>
<text x="205.5" y="413.4">4</text>
<text x="255.5" y="413.4">5</text>
<text x="305.5" y="413.4">6</text>
<text x="355.5" y="413.4">7</text>
<text x="405.5" y="413.4">8</text>
<text x="455.5" y="413.4">9</text>
<text x="504.8" y="413.4">10</text>
<text x="531.7" y="412.6">0</text>
<text x="532" y="408.3">REV:</text>
<text x="541.7" y="412.6">5cm</text>
<text x="542.1" y="408.3">A</text>
<text x="556.7" y="412.6">12.5cm</text>
<text x="557" y="408.3">FORMATO:</text>
<text x="573.4" y="408.3">A2</text>
<text x="574.6" y="412.6">25cm</text>
</g>
</svg>
